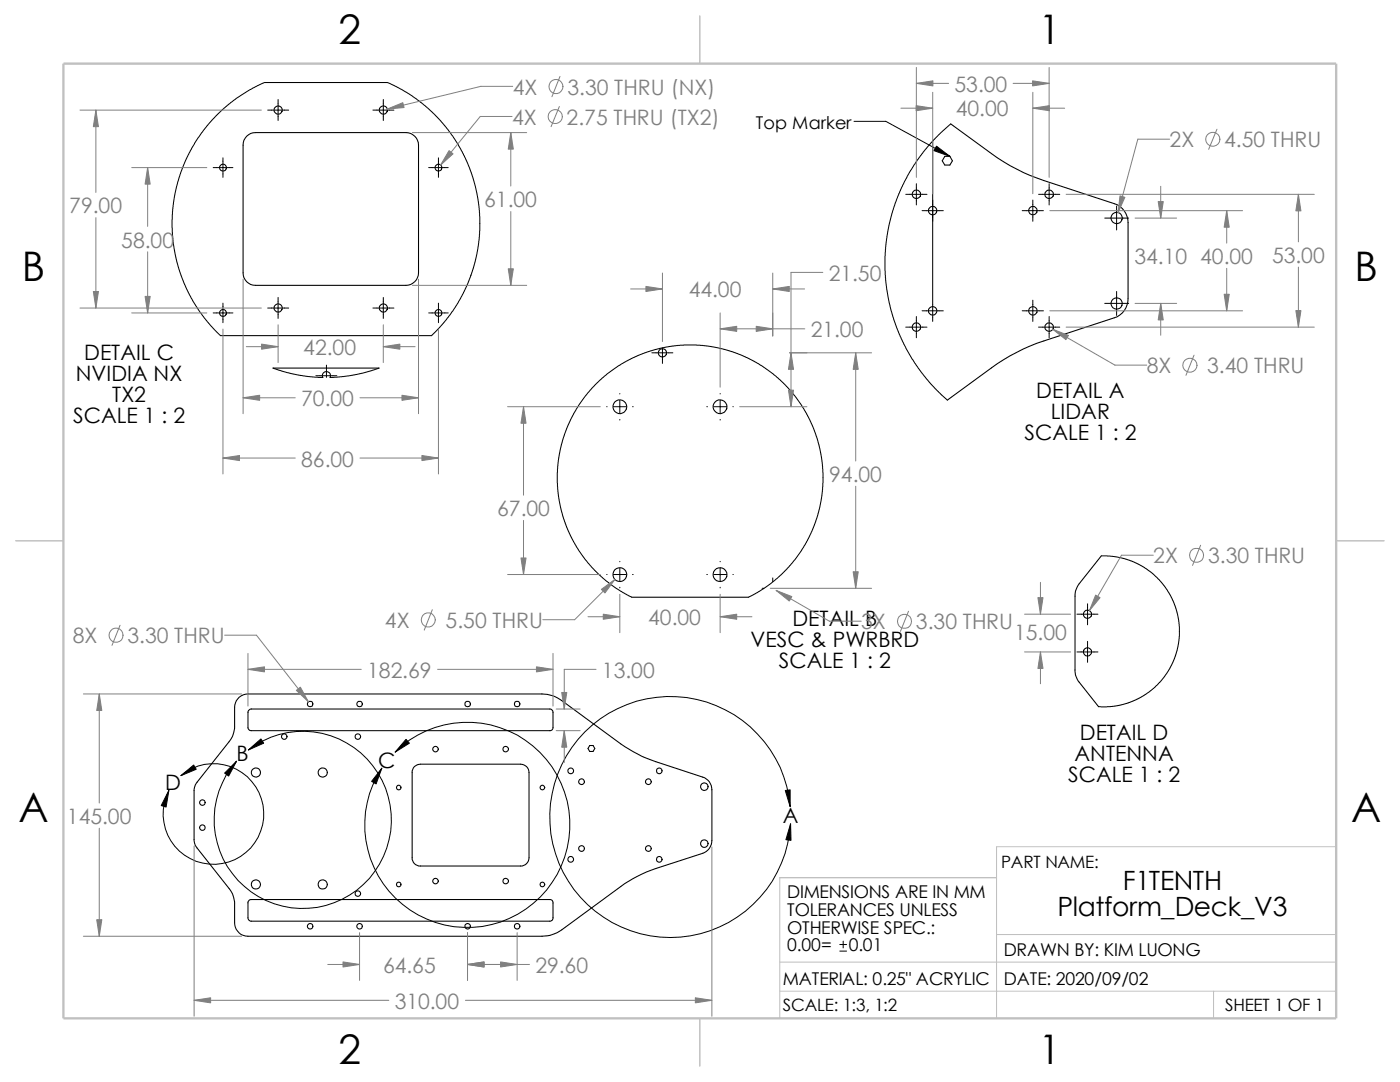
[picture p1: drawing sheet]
<svg xmlns="http://www.w3.org/2000/svg" width="279mm" height="216mm" viewBox="0 0 279 216" stroke-linecap="round" stroke-linejoin="round" font-family="sans-serif">
<path d="M198.9 175.1h-43.3v28.1M266.7 169h-67.8v34.2M155.6 192h111.1M155.6 197.8h111.1M198.9 186.5h67.8M242.2 197.8v5.4" fill="none" stroke="#c0c0c0" stroke-width=".2"/>
<path d="M139.7 3.2v9.5M3.1 107.9h9.6M266.7 107.9h9.5M139.7 203.2v9.5" fill="none" stroke="#c0c0c0" stroke-width=".21"/>
<path d="M12.7 12.7h254v190.5h-254z" fill="none" stroke="#c0c0c0" stroke-width=".47"/>
<g fill="none" stroke="#000" stroke-width=".21">
<path d="M52.8 16.5h24.5M49.2 27.2a2.31 2.31 0 0 1 1.8-.7h30a2.53 2.53 0 0 1 2.5 2.5v25.4a2.53 2.53 0 0 1-2.5 2.5h-30a2.46 2.46 0 0 1-2.5-2.5v-25.4a2.31 2.31 0 0 1 .7-1.8zM188.6 31.2h1l.5 .9-.5 .8h-1l-.6-.8zM189.7 24.7l8.2 5.9a39.1 39.1 0 0 0 10.4 5.4l14.1 4.6a4 4 0 0 1 2.7 3.8v15.2a4 4 0 0 1-2.7 3.8l-14.1 4.6a39.1 39.1 0 0 0-10.4 5.4l-8.8 6.4M44 67h42.1M54.5 73.4h21.1M64.4 75.3a.81 .81 0 0 1 .8-1.2 .81 .81 0 0 1 .7 1.2M126.1 119.2h23.3M219.8 110.9l-4.4 5.6a4 4 0 0 0-.9 2.5v14.7a3.8 3.8 0 0 0 .9 2.4l3.8 4.9M47.8 139.1a2.73 2.73 0 0 1 1.7-.6h58.7a6.6 6.6 0 0 1 3.9 1.3l11.8 8.6a28.1 28.1 0 0 0 7 3.6l9.4 3.1a2.59 2.59 0 0 1 1.8 2.5v10.1a2.69 2.69 0 0 1-1.8 2.6l-9.4 3a26.5 26.5 0 0 0-7 3.6l-11.8 8.6a7 7 0 0 1-3.9 1.3h-58.7a2.65 2.65 0 0 1-2.7-2.7v-3.7a5 5 0 0 0-1.1-3.1l-6.5-8.3-.3-.3-.2-.9v-10.3l.2-.8 6.8-8.7a5 5 0 0 0 1.1-3.1v-3.8a2.87 2.87 0 0 1 1-2zM49.8 141.6l.2-.1h59.7a.65 .65 0 0 1 .7 .7v3a.59 .59 0 0 1-.7 .6h-59.5a.65 .65 0 0 1-.7-.6v-3.2zM82.7 153l.6-.4 .6-.1h20a1.66 1.66 0 0 1 1.7 1.6v17.1a1.66 1.66 0 0 1-1.7 1.6h-20a1.59 1.59 0 0 1-1.6-1.6v-17.4z"/>
<path d="M117.7 148.8h.7l.3 .6-.3 .5h-.7l-.4-.5zM49.8 179.6l59.9-.1a.59 .59 0 0 1 .7 .7v2.9a.59 .59 0 0 1-.7 .7h-59.5a.65 .65 0 0 1-.7-.7v-3.1z"/>
<circle cx="44.5" cy="33.4" r=".68"/>
<circle cx="55.5" cy="21.9" r=".83"/>
<circle cx="76.5" cy="21.9" r=".83"/>
<circle cx="87.5" cy="33.4" r=".68"/>
<circle cx="182.9" cy="38.8" r=".85"/>
<circle cx="209.4" cy="38.8" r=".87"/>
<circle cx="186.1" cy="42" r=".84"/>
<circle cx="206.1" cy="42" r=".84"/>
<circle cx="222.8" cy="43.5" r="1.12"/>
<circle cx="44.5" cy="62.4" r=".68"/>
<circle cx="55.5" cy="61.4" r=".83"/>
<circle cx="76.5" cy="61.4" r=".83"/>
<circle cx="87.5" cy="62.4" r=".68"/>
<circle cx="132.2" cy="70.4" r=".83"/>
<circle cx="182.9" cy="65.3" r=".85"/>
<circle cx="186.1" cy="62" r=".85"/>
<circle cx="206.1" cy="62" r=".85"/>
<circle cx="209.4" cy="65.3" r=".87"/>
<circle cx="222.8" cy="60.5" r="1.12"/>
<circle cx="123.7" cy="81.1" r="1.38"/>
<circle cx="143.7" cy="81.1" r="1.38"/>
<circle cx="123.7" cy="114.7" r="1.38"/>
<circle cx="143.7" cy="114.7" r="1.38"/>
<circle cx="217" cy="130.1" r=".83"/>
<circle cx="217" cy="122.6" r=".83"/>
<circle cx="51.1" cy="154.2" r=".9"/>
<circle cx="56.7" cy="147" r=".55"/>
<circle cx="61.9" cy="140.5" r=".56"/>
<circle cx="64.4" cy="154.2" r=".92"/>
<circle cx="71.4" cy="147" r=".56"/>
<circle cx="71.7" cy="140.5" r=".56"/>
<circle cx="79.6" cy="157.1" r=".46"/>
<circle cx="86.9" cy="149.5" r=".55"/>
<circle cx="93.3" cy="140.5" r=".55"/>
<circle cx="100.9" cy="149.5" r=".56"/>
<circle cx="103.2" cy="140.5" r=".57"/>
<circle cx="108.2" cy="157.2" r=".47"/>
<circle cx="113.9" cy="153.8" r=".57"/>
<circle cx="116.1" cy="156" r=".57"/>
<circle cx="129.4" cy="156" r=".57"/>
<circle cx="131.6" cy="153.8" r=".57"/>
<circle cx="140.6" cy="157" r=".75"/>
<circle cx="40.4" cy="160.1" r=".55"/>
<circle cx="40.4" cy="165.1" r=".56"/>
<circle cx="51.1" cy="176.5" r=".92"/>
<circle cx="64.4" cy="176.5" r=".93"/>
<circle cx="71.4" cy="178.3" r=".56"/>
<circle cx="79.6" cy="176.5" r=".46"/>
<circle cx="86.9" cy="175.8" r=".55"/>
<circle cx="100.9" cy="175.8" r=".56"/>
<circle cx="108.2" cy="176.5" r=".47"/>
<circle cx="113.9" cy="171.5" r=".57"/>
<circle cx="116.1" cy="169.3" r=".57"/>
<circle cx="129.4" cy="169.3" r=".57"/>
<circle cx="131.6" cy="171.5" r=".57"/>
<circle cx="140.6" cy="168.3" r=".75"/>
<circle cx="61.9" cy="184.8" r=".55"/>
<circle cx="71.8" cy="184.8" r=".55"/>
<circle cx="93.3" cy="184.8" r=".54"/>
<circle cx="103.2" cy="184.8" r=".56"/>
</g>
<g fill="none" stroke="#000" stroke-width=".2">
<path d="M52.8 16.5l-2.9 1.4-2.8 1.8-3.5 2.9-2.3 2.5-2.4 3.4-1.8 3.3-1.4 3.6-.9 3.8-.4 3.6v3.6l.3 3.1 1 4.2 1.1 3.1 1.8 3.4 2.5 3.7 2.9 3.1M55.5 19.9v4.1M76.5 19.9v4.1M77.3 16.5l3.7 1.8 2.8 1.9 3.1 2.8 2.5 2.9 2.1 3 1.5 2.9 1.4 3.5 1 4.5 .4 3.4-.1 4.1-.5 3.5-1 3.5-1.2 3.1-2.1 3.9-2.2 2.9-2.6 2.8M42.5 33.4h4M44.5 31.5v3.9M53.4 22h4.2M74.4 22h4.2M85.6 33.4h3.9M87.5 31.5v3.9M170.4 24.2h6.4l12.8 7M180.8 38.8h4.2"/>
<path d="M182.9 36.7v4.2M186.1 28.2v35.9M189.7 24.7l-2.4 2.2-3.1 3.5-2.5 3.6-1.6 3-1.4 3.4-1.2 4.3-.7 3.7-.2 2.7 .1 4.3 .5 4 1 3.8 1.3 3.5 1.3 2.8 2.5 4 2.5 3.2 3.3 3.1M206.1 39.9v4.3M207.3 38.8h4.2M209.4 36.7v4.2M55.5 59.4v4.1M76.5 59.4v4.1M93.9 54.9h.1M184 42h4.3M204 42h4.2M206.1 59.9v4.2"/>
<path d="M220.5 43.5h4.8M222.8 41.1v4.8M222.8 58.2v4.7M42.5 62.4h4M44.5 60.5v3.9M53.4 61.5h4.2M54.5 73.4l2.7 .9 2.3 .5 2.3 .4 2.6 .1M63 75h4.2M65.2 72.9v2.4M74.4 61.5h4.2M75.6 73.4l-4.4 1.3-2.6 .4-2.7 .2M85.6 62.4h3.9"/>
<path d="M87.5 60.5v3.9M123.7 78.5v.1M123.7 79.9v2.5M130.1 70.4h4.2M132.2 69.4v3.1M143.7 78.5v.1M143.7 79.9v2.5M180.8 65.3h4.2M182.9 63.2v4.2M184 62h4.3M204 62h4.2M207.3 65.3h4.2"/>
<path d="M209.4 63.2v4.2M220.5 60.5h4.8M121.1 81.2h.1M122.4 81.2h2.6M123.7 83.7v.1M126.2 81.2h.2M141.1 81.2h.1M142.5 81.2h2.5M143.7 83.7v.1M146.3 81.2h.1M121.1 114.6h.1M122.4 114.6h2.6"/>
<path d="M123.7 112v.1M123.7 113.4v2.5M123.7 117.2v.1M126.1 119.2l-2.2-1.2-2-1.4-3.5-3.1-2.7-3.4-1.9-3.2-1.4-3.6-1-4.5-.2-4.5 .2-2.4 .4-2.4 1.3-4 1.9-3.9 2.8-3.7 2.8-2.8 3.5-2.5 2.1-1.2 2.1-.9 3.7-1.1 4.5-.6h2.5l2.3 .2 2.5 .5 2.2 .6 2.3 .9 2.2 1.1 3.7 2.4 3.2 3 2.6 3.4 2.1 3.8 1.3 4.1 .8 4.2 .1 3.4-.2 1.7-.9 4.6-1.6 4.3-1.9 3.2-1.6 2.2-1.5 1.6-3.3 2.8-2.2 1.5-1.7 .9M126.2 114.6h.2M141.1 114.6h.1M142.5 114.6h2.5M143.7 112v.1M143.7 113.4v2.5M143.7 117.2v.1M146.3 114.6h.1M152.1 117.4h.3"/>
<path d="M154.2 115.3v.8M219.8 110.9l3.1 .2 3.1 .9 2.7 1.5 1.4 1 1.3 1.2 1.6 2.1 1.5 3.1 .7 2.9 .2 3.2-.5 2.8-.8 2.4-1.6 2.8-2 2.1-2.3 1.8-2.7 1.3-3.1 .7-3.2 .1M214.9 122.6h4.2M214.9 130.1h4.2M217 120.5v4.2M217 128v4.2M36.1 154.8a10 10 0 0 1 16 4.7 10 10 0 0 1-10.5 13 10 10 0 0 1-7.9-14.8M49.6 149.6a17.7 17.7 0 0 1 27.7 8.8 17.7 17.7 0 0 1-18 22.8 17.7 17.7 0 0 1-14.9-24.9l.7-1.6 2.1-2.8M78.9 150.1a20.5 20.5 0 0 1 32.2 4.5 20.5 20.5 0 0 1-13 29.9 20.5 20.5 0 0 1-25.3-20.6 19.9 19.9 0 0 1 3.4-10.6M157.7 161a24 24 0 0 0-35.6-19 24 24 0 0 0-2.8 40.3 24 24 0 0 0 37.9-13.9l.6-4M167.6 189.8h1.4M167.6 188.5h1.4"/>
<path d="M168.3 187.8v1.3"/>
</g>
<g fill="none" stroke="#808080" stroke-width=".2">
<path d="M102.3 17.2h-6.3l-18.7 4.6M111.8 15.2l-1.6 4.1M182.9 13.5v21.9M182.9 16.6h6.4M186.1 18.4v20.3M202.2 16.6h7.2M206.1 18.4v20.3M209.4 13.5v21.9M16 22h36.2M19.1 22v16.4M26.3 33.4h15M29.5 33.4v11.8"/>
<path d="M82.3 26.5h22.8M101.9 26.5v10.6M102.2 23.2h-6.4l-7.9 9.7M111.6 21.3l-1.6 4M179.8 21.6h6.3M206.1 21.6h6.4M212.8 38.8h49.5M231.6 37.2v6.3M233.4 27.8h-6.3l-4 14.6M242.9 25.8l-1.7 4M259.1 38.8v9.5M19.1 43.4v18.1"/>
<path d="M29.5 50.2v12.2M48.5 55.7v26.8M82.3 56.9h22.8M83.5 55.7v26.8M101.9 42.2v14.7M125.9 57.7h6.3M132.2 54.5v13.7M154.2 54.5v12.6M154.2 57.7h6.4M164.2 54.4h-6.3v26.8M209.5 42h38.5M226.5 43.5h8.3"/>
<path d="M244.8 42v6.5M244.8 53.6v8.4M259.1 53.3v12M16 61.5h36.2M26.3 62.4h15M44.5 65.7v28.9M48.5 79.4h10.4M49.1 69.2h6.4M55.5 64.8v7.5M71.8 79.4h11.7M76.5 69.2h6.3M76.5 64.8v7.5"/>
<path d="M87.5 65.7v28.9M143.7 62.4v14.9M143.7 65.6h16.9M157.6 70.4h16.3M170.8 70.4v21.6M209.5 62h38.5M210.1 65.7l12.4 7.2h6.4M212.8 65.3h49.5M226.5 60.5h8.3M231.6 60.5v6.4M238.3 70.9l-1.6 4M44.5 91.4h14.4"/>
<path d="M71.8 91.4h15.7M101.3 81.2h18.5M104.5 81.2v17.6M147.6 81.2h13.4M170.8 97v20.4M101.3 114.6h18.5M104.5 103.8v10.8M122.7 115.6l-8 8.1h-6.4M123.7 118.6v7.6M143.7 118.6v7.6M153.7 117.4h20.2M154.9 117.8l10.6 6.2h6.4"/>
<path d="M207.6 116.2v6.4M230.2 110.8h-6.4l-6.4 11M239.6 108.8l-1.6 4M16.6 138.5h31.6M19.8 138.5v21.7M24 124.8l-1.6 4M44.8 126.7h6.4l10.4 13.3M49.5 133.6h22.6M49.5 130.4v10.5M86.3 121.7l-1.6 4M87.3 133.6h23.1M110.4 130.4v10.5"/>
<path d="M117.3 123.1h6.4M119 133.6h-6.4v7.9M143.7 123.1h6.4M181.3 122l-1.6 4M204.5 130.1h9.2M204.5 122.6h9.2M207.6 130.1v6.3M111 141.5h4.8M111 145.8h4.8M112.6 145.8v6.3M19.8 165.3v21.5M38.7 168.8v34"/>
<path d="M142.1 169v33.8M16.6 186.8h31.6M38.7 199.6h38.9M65.4 192.4h6.4M71.8 186.1v9.5M92.9 199.6h49.2M93.3 186.1v9.5M93.3 192.4h12.4M103.2 186.1v9.5"/>
<circle cx="110.9" cy="17.3" r="1.41"/>
<circle cx="110.8" cy="23.3" r="1.4"/>
<circle cx="242.1" cy="27.8" r="1.4"/>
<circle cx="237.5" cy="72.9" r="1.4"/>
<circle cx="238.8" cy="110.8" r="1.41"/>
<circle cx="23.1" cy="126.7" r="1.41"/>
<circle cx="85.5" cy="123.7" r="1.41"/>
<circle cx="180.5" cy="124" r="1.41"/>
</g>
<g fill="#808080" stroke="#808080" stroke-width=".2">
<path d="M182.8 21.1l3.3 .5-3.3 .5z"/>
<path d="M206.1 16.1l3.3 .5-3.3 .5z"/>
<path d="M258.6 62h1l-.5 3.3z"/>
<path d="M206.1 21.6l3.3-.5v1z"/>
<path d="M223.5 39.1l1 .3-1.4 3z"/>
<path d="M231.1 40.2h1.1l-.6 3.3z"/>
<path d="M231.6 60.5l.6 3.3h-1.1z"/>
<path d="M244.8 42l.5 3.3h-1z"/>
<path d="M244.3 58.7h1l-.5 3.3z"/>
<path d="M259.1 38.8l.5 3.3h-1z"/>
<path d="M182.9 16.6l3.3-.5v1z"/>
<path d="M210.1 65.7l3.1 1.2-.5 .9z"/>
<path d="M207.1 119.3h1.1l-.6 3.3z"/>
<path d="M207.6 130.1l.6 3.3h-1.1z"/>
<path d="M218.7 118.7l.8 .6-2.1 2.5z"/>
<path d="M170.8 70.4l.5 3.3h-1z"/>
<path d="M170.3 114.1h1l-.5 3.3z"/>
<path d="M150.9 65.1l3.3 .5-3.3 .5z"/>
<path d="M120 117.6l2.7-2-2 2.7z"/>
<path d="M157.9 70.4l.5 3.3h-1z"/>
<path d="M143.7 65.6l3.3-.5v1z"/>
<path d="M128.9 57.1l3.3 .6-3.3 .5z"/>
<path d="M154.2 57.7l3.3-.6v1.1z"/>
<path d="M104.5 81.2l.5 3.3h-1z"/>
<path d="M104 111.3h1l-.5 3.3z"/>
<path d="M120.4 122.6l3.3 .5-3.3 .5z"/>
<path d="M143.7 123.1l3.3-.5v1z"/>
<path d="M157.4 77.9h1l-.5 3.3z"/>
<path d="M154.9 117.8l3.1 1.2-.5 .9z"/>
<path d="M93.3 192.4l3.3-.5v1.1z"/>
<path d="M99.9 191.9l3.3 .5-3.3 .6z"/>
<path d="M59.1 137.8l.8-.7 1.7 2.9z"/>
<path d="M112.1 138.2h1l-.5 3.3z"/>
<path d="M38.7 199.6l3.3-.5v1z"/>
<path d="M138.8 199.1l3.3 .5-3.3 .5z"/>
<path d="M19.8 138.5l.5 3.3h-1z"/>
<path d="M19.3 183.5h1l-.5 3.3z"/>
<path d="M49.5 133.6l3.3-.5v1z"/>
<path d="M112.6 145.8l.5 3.3h-1z"/>
<path d="M107.1 133.1l3.3 .5-3.3 .5z"/>
<path d="M68.5 191.9l3.3 .5-3.3 .6z"/>
<path d="M52.2 68.7l3.3 .5-3.3 .5z"/>
<path d="M89.6 30.1l.8 .6-2.5 2.2z"/>
<path d="M76.5 69.2l3.3-.5v1z"/>
<path d="M18.6 58.2h1l-.5 3.3z"/>
<path d="M29 59.1h1l-.5 3.3z"/>
<path d="M29.5 33.4l.5 3.3h-1z"/>
<path d="M44.5 91.4l3.3-.5v1z"/>
<path d="M84.2 90.9l3.3 .5-3.3 .5z"/>
<path d="M101.9 26.5l.5 3.3h-1z"/>
<path d="M80.2 78.9l3.3 .5-3.3 .5z"/>
<path d="M101.4 53.6h1l-.5 3.3z"/>
<path d="M48.5 79.4l3.3-.5v1z"/>
<path d="M19.1 22l.5 3.3h-1z"/>
<path d="M77.3 21.8l3.1-1.3 .2 1z"/>
</g>
<path d="M186.9 29.2l2.7 2-3.2-1.1zM33.7 157.7l-.6 3.3-.9-.3zM36.1 154.8l2.6-2.1 .5 .8zM44.8 154.3l2.4-2.4-1.6 3zM49.6 149.6l2.5-2.2 .5 .9zM76.2 153.3l-1.1 3.1-.9-.5zM81 147.5l.7 .8-2.8 1.8zM156.7 157.7l1-.1v3.4zM157.8 164.4l.1 3.3-1.1-.1z" fill="#000" stroke="#000" stroke-width=".2"/>
<g font-size="8.1">
<text x="67.6" y="8.8">2</text>
<text x="207.3" y="8.8">1</text>
<text x="4.4" y="56.1">B</text>
<text x="270.3" y="56.1">B</text>
<text x="3.7" y="164.1">A</text>
<text x="269.6" y="164.1">A</text>
<text x="67.6" y="212.3">2</text>
<text x="207.3" y="212.3">1</text>
</g>
<g font-size="5.3">
<text x="224.1" y="177.5">F1TENTH</text>
<text x="211.1" y="182.8">Platform_Deck_V3</text>
</g>
<g font-size="4.2" fill="#808080">
<text x="102.3" y="18.9">4X</text>
<text x="113.2" y="18.9">3.30 THRU (NX)</text>
<text x="190.5" y="18.3">53.00</text>
<text x="190.7" y="23.2">40.00</text>
<text x="102.2" y="24.9">4X</text>
<text x="113.1" y="24.9">2.75 THRU (TX2)</text>
<text x="233.4" y="29.4">2X</text>
<text x="244.3" y="29.4">4.50 THRU</text>
<text x="96.6" y="41.4">61.00</text>
<text x="13.8" y="42.6">79.00</text>
<text x="24.2" y="49.4">58.00</text>
<text x="226.4" y="52.7">34.10 40.00</text>
<text x="253.9" y="52.5">53.00</text>
<text x="137.4" y="59.4">44.00</text>
<text x="165.4" y="56">21.50</text>
<text x="60.5" y="70.9">42.00</text>
<text x="161.8" y="67.3">21.00</text>
<text x="228.9" y="74.5">8X</text>
<text x="240.9" y="74.5">3.40 THRU</text>
<text x="60.1" y="81.1">70.00</text>
<text x="60.1" y="93.1">86.00</text>
<text x="165.5" y="96.2">94.00</text>
<text x="99.2" y="103">67.00</text>
<text x="230.2" y="112.4">2X</text>
<text x="241.1" y="112.4">3.30 THRU</text>
<text x="76.8" y="125.3">4X</text>
<text x="88.9" y="125.3">5.50 THRU</text>
<text x="129.4" y="124.7">40.00</text>
<text x="171.9" y="125.6">3X</text>
<text x="182.8" y="125.6">3.30 THRU</text>
<text x="14.5" y="128.4">8X</text>
<text x="25.4" y="128.4">3.30 THRU</text>
<text x="202.4" y="127.6">15.00</text>
<text x="73.3" y="135.3">182.69</text>
<text x="120.1" y="135.3">13.00</text>
<text x="13.4" y="164.4">145.00</text>
<text x="76.4" y="194.1">64.65</text>
<text x="106.8" y="194.1">29.60</text>
<text x="78.8" y="201.3">310.00</text>
</g>
<g font-size="4.2">
<text x="16.8" y="71.9">DETAIL C</text>
<text x="15.2" y="76.1">NVIDIA NX</text>
<text x="22.4" y="80.3">TX2</text>
<text x="206.8" y="79.5">DETAIL A</text>
<text x="209.7" y="83.7">LIDAR</text>
<text x="14.6" y="84.5">SCALE 1 : 2</text>
<text x="204.5" y="87.8">SCALE 1 : 2</text>
<text x="158.2" y="124.9">DETAIL B</text>
<text x="149.8" y="129.1">VESC &amp; PWRBRD</text>
<text x="155.4" y="133.3">SCALE 1 : 2</text>
<text x="215.5" y="147.6">DETAIL D</text>
<text x="47.2" y="151.9">B</text>
<text x="75.5" y="153.2">C</text>
<text x="213.2" y="156">SCALE 1 : 2</text>
<text x="214.5" y="151.8">ANTENNA</text>
<text x="33" y="157.6">D</text>
<text x="156.3" y="164.3">A</text>
</g>
<g font-size="3.5">
<text x="150.9" y="25.7">Top Marker</text>
<text x="157.1" y="179.2">DIMENSIONS ARE IN MM</text>
<text x="157.1" y="182.8">TOLERANCES UNLESS</text>
<text x="157.1" y="186.3">OTHERWISE SPEC.:</text>
<text x="157.1" y="189.8">0.00=</text>
<text x="169.4" y="189.8">0.01</text>
<text x="200.3" y="190.7">DRAWN BY: KIM LUONG</text>
<text x="156.3" y="196.6">MATERIAL: 0.25&quot; ACRYLIC</text>
<text x="200.4" y="196.6">DATE: 2020/09/02</text>
</g>
<g font-size="3.4">
<text x="199.8" y="173.1">PART NAME:</text>
<text x="156.3" y="201.7">SCALE: 1:3, 1:2</text>
<text x="244.5" y="201.7">SHEET 1 OF 1</text>
</g>
</svg>
